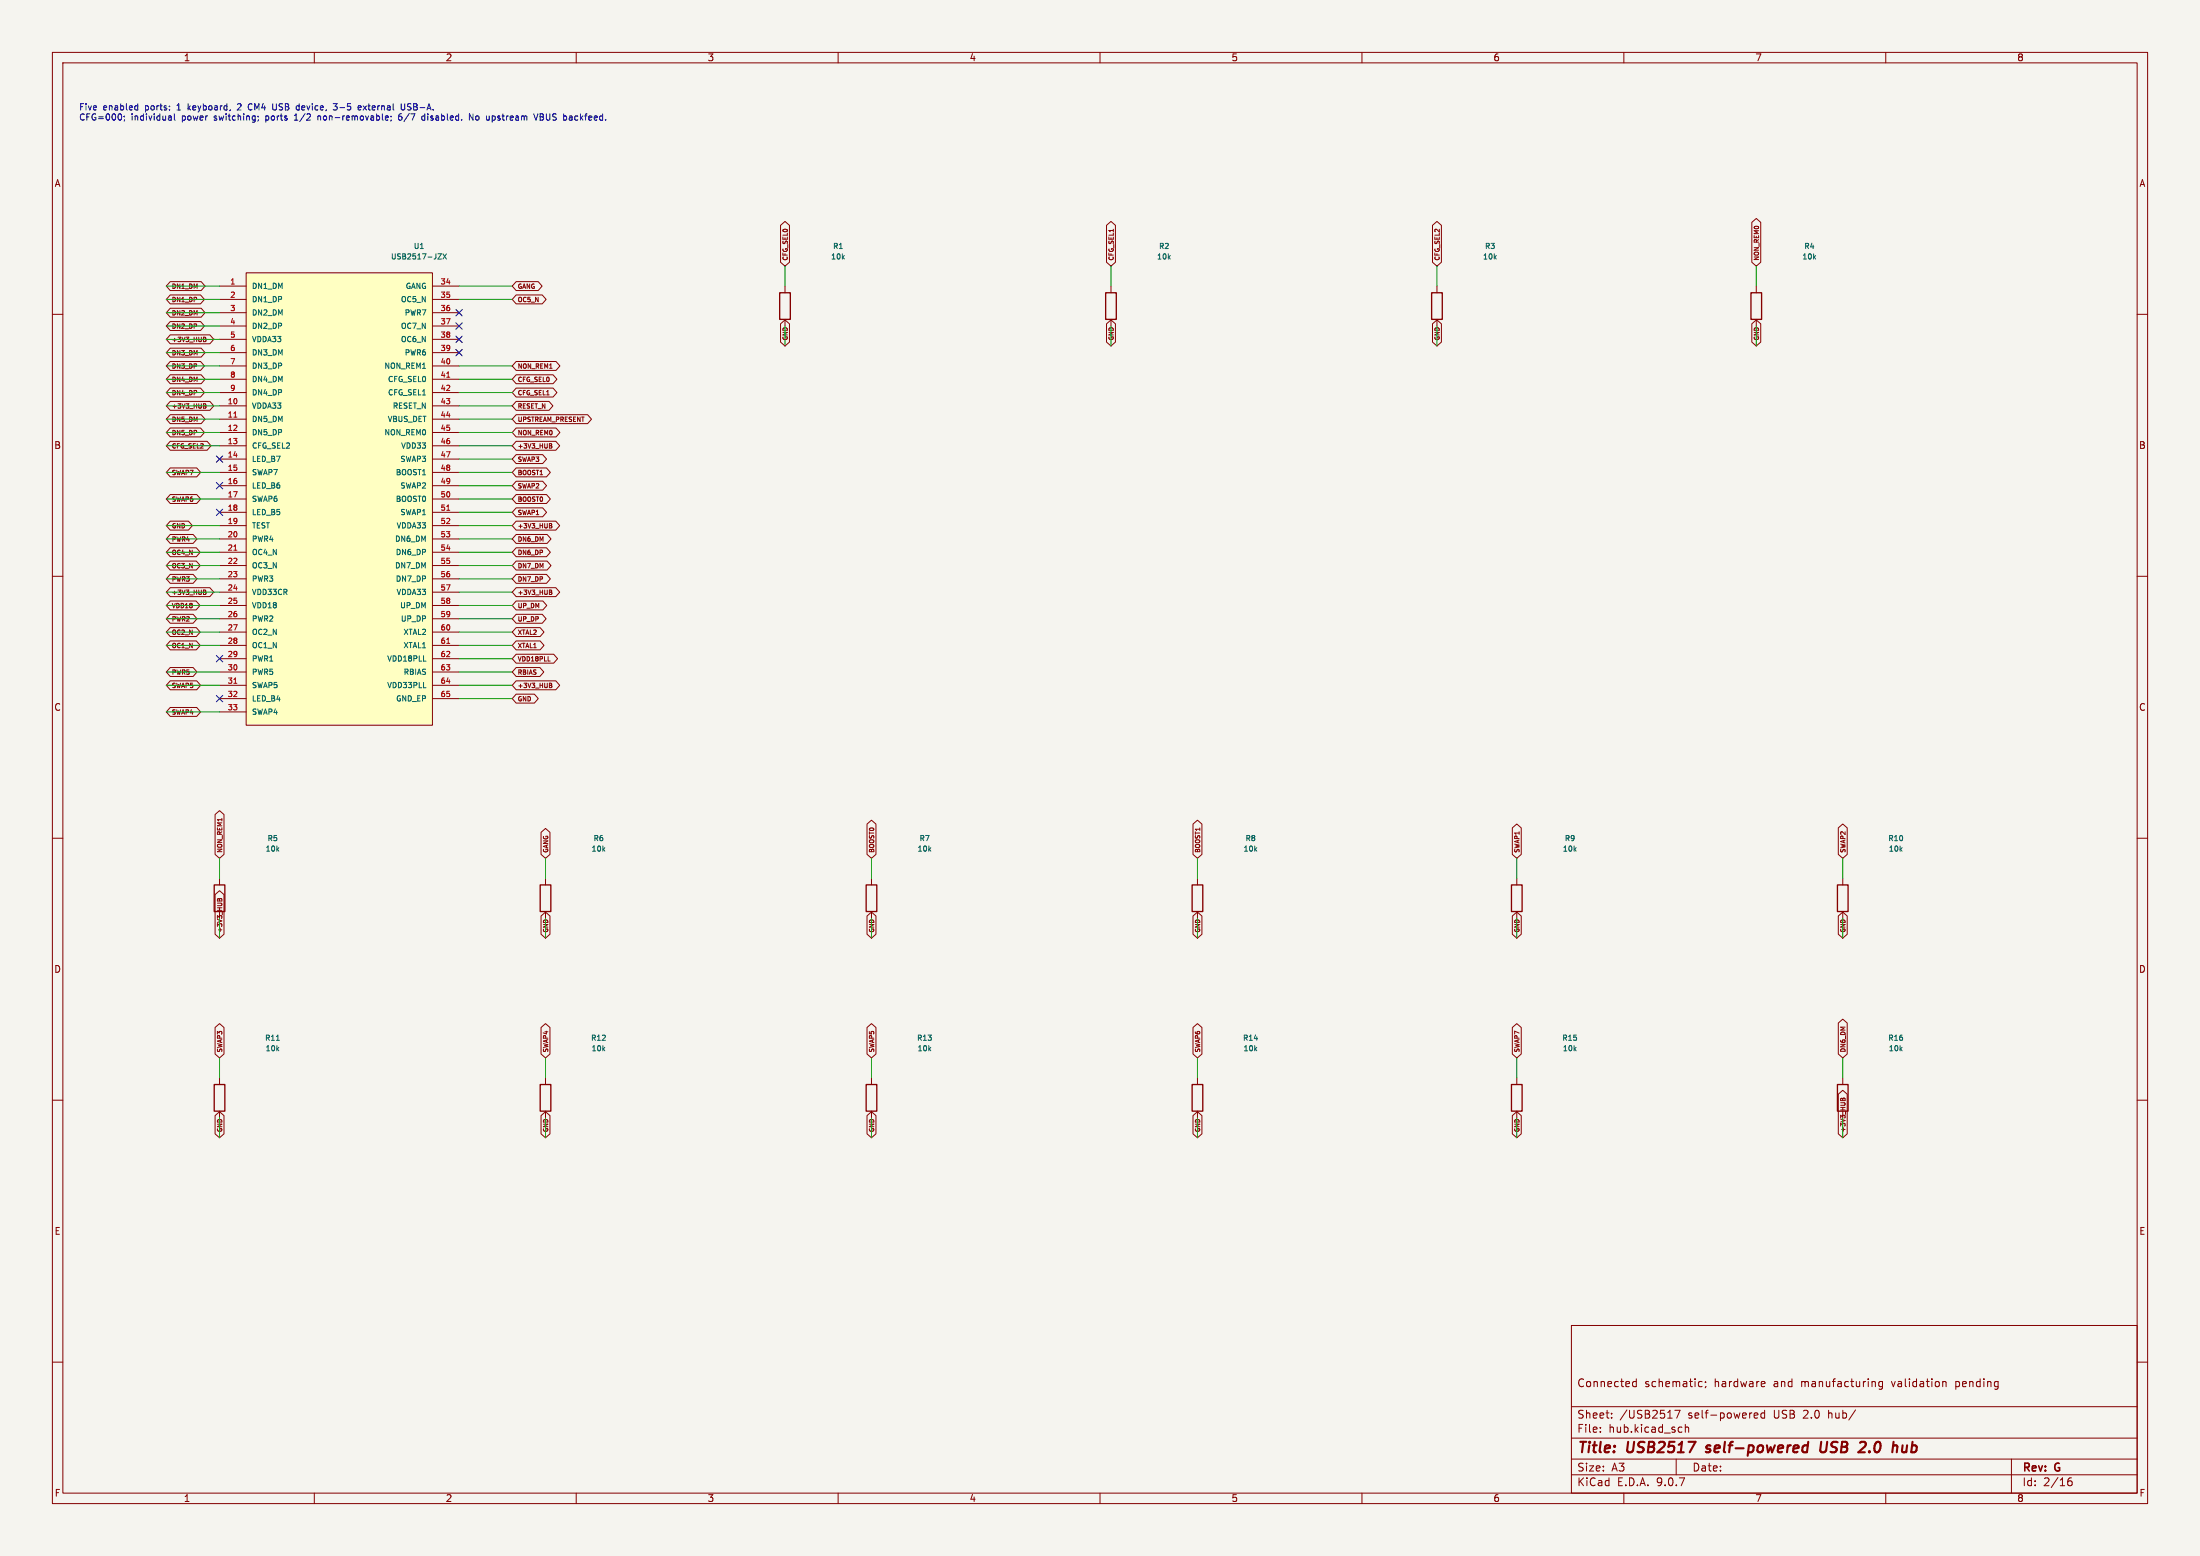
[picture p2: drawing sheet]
<svg xmlns="http://www.w3.org/2000/svg" width="420mm" height="297mm" viewBox="0 0 420 297" stroke-linecap="round" stroke-linejoin="round" font-family="sans-serif">
<path d="M0 0h420v297h-420z" fill="#f5f4ef" stroke="#f5f4ef" stroke-width=".19"/>
<g fill="none" stroke="#840000" stroke-width=".19">
<path d="M10 10h400v277h-400zM12 12h396v273h-396zM60 10v2M110 10v2M160 10v2M210 10v2M260 10v2M310 10v2M360 10v2M149.9 54.6v1.3M212.1 54.6v1.3M274.3 54.6v1.3"/>
<path d="M10 60h2M149.9 61v1.2M212.1 61v1.2M274.3 61v1.2M408 60h2M10 110h2M408 110h2M10 160h2M408 160h2M41.9 167.6v1.3M104.1 167.6v1.3M104.1 174v1.3"/>
<path d="M228.6 167.6v1.3M228.6 174v1.3M289.6 167.6v1.3M289.6 174v1.3M10 210h2M41.9 205.7v1.3M41.9 212.1v1.3M104.1 205.7v1.3M104.1 212.1v1.3M166.4 205.7v1.3M166.4 212.1v1.3M228.6 205.7v1.3"/>
<path d="M228.6 212.1v1.3M351.8 205.7v1.3M408 210h2M300 253h108v32h-108zM10 260h2M300 278.5h108M300 274.5h108M300 268.5h108M305.5 273.2v.2M305.5 272.5v.1M307.7 270.5v.2M307.7 269.8v.1"/>
<path d="M311.7 264.4l.2 .3 .5-.1M312.4 263.2v1.5M312.4 263.8l-.5-.1-.2 .3M319.7 269.2h1l-.6 1.5M320 278.5v3M320.9 272.4l.2 .1M321.1 273.3l-.2 .1M321.7 271.9v1.5M321.7 272.5l.2-.1 .4 .1 .1 .9M324.4 264.6h.5M324.4 263.8h.5M325.6 263.8v.1"/>
<path d="M325.7 264.6l-.2 .3M334.9 270.2l.7-.2-.1-.2-.4-.1-.2 .2v.7h.6M336.4 263.7l.5 .1v.2l-.7 .2M336.9 264.6l-.5 .1M336.9 269.8l-.5-.1-.2 .3 .1 .6h.6M336.9 269.2v1.5M357.9 263.8l.1 .9M359.4 263.8l-.5-.1-.2 .3 .1 .6h.6M359.4 263.7v1.2l-.3 .3-.4-.1M370.9 263.8h.5l.1 .9M384 278.5v6.5M408 260h2"/>
<path d="M60 285v2M110 285v2M160 285v2M210 285v2M260 285v2M300 281.5h108M310 285v2M360 285v2M394.7 282.9l.3-.2h.4l.2 .2v.4l-.3 .3-.4-.1-.2-.2M395.4 282.1a.59 .59 0 0 0-.7 .6"/>
</g>
<path d="M325.6 277.1l.2 .1M325.9 276l-.1 .4M344.9 275.9l.2 .1M345.2 275.2l-.2 2M347.7 275.2l-.2 1.6 .1 .3a.66 .66 0 0 0 .9-.1M356 275.3l.2 .3-.2 .5M363.2 275.9v1.2h.6" fill="none" stroke="#840000" stroke-width=".4"/>
<path d="M148.8 55.9h2.1v5.1h-2.1zM211.1 55.9h2v5.1h-2zM273.3 55.9h2v5.1h-2zM40.9 168.9h2v5.1h-2zM103.1 168.9h2.1v5.1h-2.1zM227.6 168.9h2v5.1h-2zM288.5 168.9h2.1v5.1h-2.1zM40.9 207h2v5.1h-2zM103.1 207h2.1v5.1h-2.1zM165.4 207h2v5.1h-2zM227.6 207h2v5.1h-2zM350.8 207h2v5.1h-2z" fill="none" stroke="#840000" stroke-width=".25"/>
<path d="M52.8 198.6h.5" fill="none" stroke="#006464" stroke-width=".19"/>
<path d="M47 52.1h35.5v86.3h-35.5z" fill="#ffffc2"/>
<g fill="none" stroke="#840000" stroke-width=".19">
<path d="M32.5 56.3h5.8l.7 .9-.7 .8h-5.8l-.8-.8zM32.5 53.8h5.9l.7 .8-.7 .9h-5.9l-.8-.9zM32.5 58.8h5.9l.7 .9-.7 .8h-5.9l-.8-.8zM41.9 54.6h5.1M41.9 57.2h5.1M41.9 59.7h5.1M47 52.1h35.5v86.3h-35.5zM82.5 54.6h5.1M82.5 57.2h5.1M82.5 59.7h5.1M98.5 56.3h5l.8 .9-.8 .8h-5l-.7-.8zM98.5 53.8h4.2l.8 .8-.8 .9h-4.2l-.7-.9z"/>
<path d="M149 43l.9-.7 .8 .7v7.1l-.8 .7-.9-.7zM211.2 43l.9-.7 .8 .7v7.1l-.8 .7-.9-.7zM273.5 43l.8-.7 .9 .7v7.1l-.9 .7-.8-.7zM334.4 42.4l.9-.7 .8 .7v7.7l-.8 .7-.9-.7zM335.3 54.6v1.3M32.5 74.1h5.8l.7 .8-.7 .9h-5.8l-.8-.9zM32.5 63.9h7.6l.7 .9-.7 .8h-7.6l-.8-.8zM32.5 79.2h5.9l.7 .8-.7 .9h-5.9l-.8-.9zM32.5 76.6h7.6l.7 .9-.7 .8h-7.6l-.8-.8zM32.5 71.5h5.9l.7 .9-.7 .8h-5.9l-.8-.8zM32.5 69h5.8l.7 .9-.7 .8h-5.8l-.8-.8zM32.5 66.5h5.9l.7 .8-.7 .9h-5.9l-.8-.9z"/>
<path d="M32.5 61.4h5.8l.7 .8-.7 .9h-5.8l-.8-.9zM38.8 64.8h.3M38.8 77.5h.3M38.8 64.4h.4l-.1 .4M38.8 77.1h.4l-.1 .4M39.1 64.8l.2 .1v.2l-.5 .1M39.1 77.5l.2 .1v.2l-.5 .1M41.9 62.2h5.1M41.9 64.8h5.1M41.9 67.3h5.1M41.9 69.9h5.1M41.9 72.4h5.1"/>
<path d="M41.9 74.9h5.1M41.9 77.5h5.1M82.5 62.2h5.1M82.5 64.8h5.1M82.5 67.3h5.1M82.5 69.9h5.1M82.5 72.4h5.1M82.5 74.9h5.1M82.5 77.5h5.1M98.5 69h7.6l.8 .9-.8 .8h-7.6l-.7-.8zM98.5 74.1h7.1l.7 .8-.7 .9h-7.1l-.7-.9zM98.5 76.6h6.3l.8 .9-.8 .8h-6.3l-.7-.8z"/>
<path d="M98.5 79.2h13.7l.7 .8-.7 .9h-13.7l-.7-.9zM98.5 71.5h7.1l.7 .9-.7 .8h-7.1l-.7-.8zM149 61.8l.9-.7 .8 .7v3.5l-.8 .7-.9-.7zM211.2 61.8l.9-.7 .8 .7v3.5l-.8 .7-.9-.7zM273.5 61.8l.8-.7 .9 .7v3.5l-.9 .7-.8-.7zM334.4 61.8l.9-.7 .8 .7v3.5l-.8 .7-.9-.7zM335.3 61v1.2M32.5 99.5h3.5l.7 .8-.7 .9h-3.5l-.8-.9zM32.5 84.2h7l.8 .9-.8 .8h-7l-.8-.8zM32.5 81.7h5.8l.7 .9-.7 .8h-5.8l-.8-.8zM32.5 89.3h5.1l.7 .9-.7 .8h-5.1l-.8-.8zM32.5 94.4h5.1l.7 .9-.7 .8h-5.1l-.8-.8z"/>
<path d="M41.9 80h5.1M41.9 82.6h5.1M41.9 85.1h5.1M41.9 87.6h5.1M41.9 90.2h5.1M41.9 92.7h5.1M41.9 95.3h5.1M41.9 97.8h5.1M82.5 80h5.1M82.5 82.6h5.1M82.5 85.1h5.1M82.5 87.6h5.1"/>
<path d="M82.5 90.2h5.1M82.5 92.7h5.1M82.5 95.3h5.1M82.5 97.8h5.1M98.5 89.3h5.8l.8 .9-.8 .8h-5.8l-.7-.8zM98.5 81.7h7.6l.8 .9-.8 .8h-7.6l-.7-.8zM98.5 84.2h7.6l.7 .9-.7 .8h-7.6l-.7-.8zM98.5 86.8h5.1l.7 .8-.7 .9h-5.1l-.7-.9zM98.5 94.4h5.8l.8 .9-.8 .8h-5.8l-.7-.8zM98.5 96.9h5.1l.7 .9-.7 .8h-5.1l-.7-.8zM98.5 99.5h7.6l.7 .8-.7 .9h-7.6l-.7-.9zM98.5 91.9h5.1l.7 .8-.7 .9h-5.1l-.7-.9z"/>
<path d="M104.9 85.1h.3M104.9 84.7l.4 .1-.1 .3M104.9 99.9l.4 .1-.1 .3M105.2 85.1l.2 .2-.1 .2h-.4M32.5 109.6h4.4l.7 .9-.7 .8h-4.4l-.8-.8zM32.5 102h4.4l.7 .9-.7 .8h-4.4l-.8-.8zM32.5 119.8h5l.7 .9-.7 .8h-5l-.8-.8zM32.5 117.3h4.4l.7 .8-.7 .9h-4.4l-.8-.9zM32.5 104.6h5l.7 .8-.7 .9h-5l-.8-.9zM32.5 114.7h4.9l.8 .9-.8 .8h-4.9l-.8-.8zM32.5 112.2h7.6l.7 .8-.7 .9h-7.6l-.8-.9zM32.5 107.1h5l.7 .9-.7 .8h-5l-.8-.8z"/>
<path d="M38.8 113h.3M38.8 112.6l.4 .1-.1 .3M39.1 113l.2 .2v.2l-.5 .1M41.9 100.3h5.1M41.9 102.9h5.1M41.9 105.4h5.1M41.9 108h5.1M41.9 110.5h5.1M41.9 113h5.1M41.9 115.6h5.1M41.9 118.1h5.1M82.5 100.3h5.1"/>
<path d="M82.5 102.9h5.1M82.5 105.4h5.1M82.5 108h5.1M82.5 110.5h5.1M82.5 113h5.1M82.5 115.6h5.1M82.5 118.1h5.1M98.5 114.7h5.1l.8 .9-.8 .8h-5.1l-.7-.8zM98.5 117.3h5l.8 .8-.8 .9h-5l-.7-.9zM98.5 119.8h4.6l.8 .9-.8 .8h-4.6l-.7-.8zM98.5 112.2h7.6l.7 .8-.7 .9h-7.6l-.7-.9zM98.5 102h5.9l.8 .9-.8 .8h-5.9l-.7-.8z"/>
<path d="M98.5 109.6h5.8l.8 .9-.8 .8h-5.8l-.7-.8zM98.5 107.1h5.9l.8 .9-.8 .8h-5.9l-.7-.8zM98.5 104.6h5.8l.8 .8-.8 .9h-5.8l-.7-.9zM104.9 100.3h.3M104.9 113h.3M104.9 112.6l.4 .1-.1 .3M105.2 113l.2 .2-.1 .2-.4 .1M105.2 100.3l.2 .2-.1 .2-.4 .1M32.5 127.4h4.4l.7 .9-.7 .8h-4.4l-.8-.8zM32.5 122.3h5l.7 .9-.7 .8h-5l-.8-.8zM32.5 130h5.1l.7 .8-.7 .9h-5.1l-.8-.9zM32.5 135h5.1l.7 .9-.7 .8h-5.1l-.8-.8z"/>
<path d="M41.9 120.7h5.1M41.9 123.2h5.1M41.9 125.7h5.1M41.9 128.3h5.1M41.9 130.8h5.1M41.9 133.4h5.1M41.9 135.9h5.1M82.5 120.7h5.1M82.5 123.2h5.1M82.5 125.7h5.1M82.5 128.3h5.1M82.5 130.8h5.1"/>
<path d="M82.5 133.4h5.1M98.5 124.9h7.2l.7 .8-.7 .9h-7.2l-.7-.9zM98.5 122.3h4.6l.8 .9-.8 .8h-4.6l-.7-.8zM98.5 127.4h4.6l.7 .9-.7 .8h-4.6l-.7-.8zM98.5 130h7.6l.7 .8-.7 .9h-7.6l-.7-.9zM98.5 132.5h3.5l.8 .9-.8 .8h-3.5l-.7-.8zM104.9 130.8h.3M104.9 130.4l.4 .1-.1 .3M105.2 130.8l.2 .2-.1 .2-.4 .1M41.1 155.5l.8-.8 .9 .8v7.6l-.9 .7-.8-.7zM103.3 158.9l.8-.8 .9 .8v4.2l-.9 .7-.8-.7zM165.5 157.3l.9-.7 .8 .7v5.8l-.8 .7-.9-.7z"/>
<path d="M227.7 157.3l.9-.7 .9 .7v5.8l-.9 .7-.9-.7zM288.7 158l.9-.7 .8 .7v5.1l-.8 .7-.9-.7zM350.9 158l.9-.7 .8 .7v5.1l-.8 .7-.9-.7zM41.1 170.8l.8-.8 .9 .8v7.5l-.9 .8-.8-.8zM41.9 171.7l.2-.2h.2l.1 .5M41.9 171.7l-.3-.1-.1 .4M41.9 171.7v.3M103.3 174.8l.8-.7 .9 .7v3.5l-.9 .8-.8-.8zM165.5 174.8l.9-.7 .8 .7v3.5l-.8 .8-.9-.8zM166.4 167.6v1.3M166.4 174v1.3M227.7 174.8l.9-.7 .9 .7v3.5l-.9 .8-.9-.8z"/>
<path d="M288.7 174.8l.9-.7 .8 .7v3.5l-.8 .8-.9-.8zM350.9 174.8l.9-.7 .8 .7v3.5l-.8 .8-.9-.8zM351.8 167.6v1.3M351.8 174v1.3M41.1 196.1l.8-.7 .9 .7v5.1l-.9 .7-.8-.7zM103.3 196.1l.8-.7 .9 .7v5.1l-.9 .7-.8-.7zM165.5 196.1l.9-.7 .8 .7v5.1l-.8 .7-.9-.7zM227.7 196.1l.9-.7 .9 .7v5.1l-.9 .7-.9-.7zM288.7 196.1l.9-.7 .8 .7v5.1l-.8 .7-.9-.7zM350.9 195.3l.9-.8 .8 .8v5.9l-.8 .7-.9-.7zM41.1 212.9l.8-.7 .9 .7v3.5l-.9 .8-.8-.8zM103.3 212.9l.8-.7 .9 .7v3.5l-.9 .8-.8-.8z"/>
<path d="M165.5 212.9l.9-.7 .8 .7v3.5l-.8 .8-.9-.8zM227.7 212.9l.9-.7 .9 .7v3.5l-.9 .8-.9-.8zM288.7 212.9l.9-.7 .8 .7v3.5l-.8 .8-.9-.8zM289.6 205.7v1.3M289.6 212.1v1.3M350.9 208.9l.9-.8 .8 .8v7.5l-.8 .8-.9-.8zM351.8 209.8v.3M351.8 209.8l.2-.2h.2v.5M351.8 209.8l-.3-.1-.1 .4"/>
</g>
<path d="M44.6 79.6h.6M85.3 72h.6M85.3 97.4h.6M44.6 105h.6M44.6 130.4h.6M85.3 122.8h.6" fill="none" stroke="#a90000" stroke-width=".19"/>
<path d="M83.6 48.4h.7l-.7 1h.7M84.6 48.4l.6 1M85.2 48.4l-.6 1M80.9 126.2h.4M80.9 131.3h.4" fill="none" stroke="#006464" stroke-width=".19"/>
<path d="M334.3 55.9h2v5.1h-2zM165.4 168.9h2v5.1h-2zM350.8 168.9h2v5.1h-2zM288.5 207h2.1v5.1h-2.1z" fill="none" stroke="#840000" stroke-width=".25"/>
<g fill="none" stroke="#009600" stroke-width=".19">
<path d="M31.7 54.6h10.2M31.7 57.2h10.2M31.7 59.7h10.2M87.6 54.6h10.2M87.6 57.2h10.2M149.9 50.8v3.8M212.1 50.8v3.8M274.3 50.8v3.8M335.3 50.8v3.8M31.7 77.5h10.2M31.7 62.2h10.2M31.7 64.8h10.2"/>
<path d="M31.7 67.3h10.2M31.7 69.9h10.2M31.7 72.4h10.2M31.7 74.9h10.2M87.6 77.5h10.2M87.6 69.9h10.2M87.6 72.4h10.2M87.6 74.9h10.2M149.9 62.2v3.8M212.1 62.2v3.8M274.3 62.2v3.8M335.3 62.2v3.8"/>
<path d="M31.7 82.6h10.2M31.7 80h10.2M31.7 85.1h10.2M31.7 90.2h10.2M31.7 95.3h10.2M87.6 82.6h10.2M87.6 80h10.2M87.6 85.1h10.2M87.6 90.2h10.2M87.6 95.3h10.2M87.6 87.6h10.2M87.6 92.7h10.2"/>
<path d="M87.6 97.8h10.2M31.7 113h10.2M31.7 110.5h10.2M31.7 115.6h10.2M31.7 108h10.2M31.7 105.4h10.2M31.7 118.1h10.2M31.7 102.9h10.2M31.7 100.3h10.2M87.6 113h10.2M87.6 110.5h10.2M87.6 115.6h10.2"/>
<path d="M87.6 108h10.2M87.6 105.4h10.2M87.6 118.1h10.2M87.6 102.9h10.2M87.6 100.3h10.2M31.7 130.8h10.2M31.7 128.3h10.2M31.7 123.2h10.2M31.7 120.7h10.2M31.7 135.9h10.2M87.6 133.4h10.2M87.6 130.8h10.2"/>
<path d="M87.6 128.3h10.2M87.6 125.7h10.2M87.6 123.2h10.2M87.6 120.7h10.2M41.9 163.8v3.8M41.9 175.3v3.8M104.1 163.8v3.8M104.1 175.3v3.8M166.4 163.8v3.8M166.4 175.3v3.8M228.6 163.8v3.8M228.6 175.3v3.8"/>
<path d="M289.6 163.8v3.8M289.6 175.3v3.8M351.8 163.8v3.8M351.8 175.3v3.8M41.9 201.9v3.8M41.9 213.4v3.8M104.1 201.9v3.8M104.1 213.4v3.8M166.4 201.9v3.8M166.4 213.4v3.8M228.6 201.9v3.8M228.6 213.4v3.8"/>
<path d="M289.6 201.9v3.8M289.6 213.4v3.8M351.8 201.9v3.8M351.8 213.4v3.8"/>
</g>
<g fill="none" stroke="#000084" stroke-width=".19">
<path d="M87 59.1l1.2 1.2M88.2 59.1l-1.2 1.2M87 66.7l1.2 1.2M87 64.2l1.2 1.2M87 61.6l1.2 1.2M88.2 66.7l-1.2 1.2M88.2 64.2l-1.2 1.2M88.2 61.6l-1.2 1.2M41.3 97.2l1.2 1.2M41.3 87l1.2 1.2M41.3 92.1l1.2 1.2M42.5 97.2l-1.2 1.2"/>
<path d="M42.5 87l-1.2 1.2M42.5 92.1l-1.2 1.2M41.3 125.1l1.2 1.2M41.3 132.7l1.2 1.3M42.5 125.1l-1.2 1.2M42.5 132.7l-1.2 1.3"/>
</g>
<g fill="none" stroke="#0000c2" stroke-width=".19">
<path d="M26.3 19.8v1.2M35.9 19.8v1.2M45.8 19.8l-.5 .1M47.9 19.8l-.4 .2M63.6 19.8h.8l-.4 .5 .3 .1v.5l-.2 .1-.5-.1M77.3 19.8l-.1 1.1-.4 .1-.2-.2M78.3 19.8h-.3l-.2 .2 .1 .3 .3 .1M23.2 22v.7M23.7 22.2v.1M23.8 22.9l-.1 .2M26 20.2l.3 .1M26.3 20.9l-.3 .1"/>
<path d="M32.3 22.1l.4 .2v.6M32.7 22.9h-.4M32.7 22.4l-.4 .1M33.3 21.7v1.1l.1 .1M36.4 20.2l-.5 .5M46 20.3l-.7 .7h.7M47.5 20.8l.4 .2M49.3 22.2v.1M49.3 22.9l-.1 .2M52.8 20.8l-.2 .1-.3 .1M56.2 22.9h.7M56.3 22l-.1 .1"/>
<path d="M60.7 22.1v.8M60.8 22.2h-.1M68.4 20.6l.5-.1v-.2l-.4-.1-.1 .2v.5h.5M69.3 20.2l.7 .8M70 20.2l-.7 .8M73.6 22.2l.4-.1 .1 .3-.5 .1M73.6 22.9h.5M74.6 22.2v.1M74.7 22.9l-.1 .2M76.1 22.4l.2-.2h.2l.3 .2M76.2 21.8l-.1 .4v.6l.4 .1 .3-.2M76.4 21.7h.2"/>
<path d="M77.8 20.9l.4 .1M81.1 22.2l-.3-.1-.3 .3 .1 .5h.5M81.1 21.7v1.2M90.3 21.7v1.2l-.7-1.2v1.2M94 22.9h.3M94 22.1v1.2M94.3 22.1l-.3 .1M101.9 21.7l.4 1.2 .4-1.2M103.1 22.3h.4M103.5 22.3l.2 .1M103.6 21.8l-.5-.1v1.2h.5M103.6 22.2l-.1 .1"/>
<path d="M109 22.1l.2 .2v.6M109.2 22.9h-.1M109.2 22.4l-.1 .1"/>
</g>
<g font-size="2.8" fill="#840000">
<text x="301" y="277.9">Title:</text>
<text x="310.6" y="277.9">USB2517</text>
<text x="326.6" y="277.9">self-powered</text>
<text x="349.1" y="277.9">USB</text>
<text x="357.4" y="277.9">2.0</text>
<text x="364.5" y="277.9">hub</text>
</g>
<g font-size="2.1" fill="#840000">
<text x="301" y="265">Connected</text>
<text x="313.9" y="265">schematic;</text>
<text x="327.3" y="265">hardware</text>
<text x="338.7" y="265">and</text>
<text x="344.1" y="265">manufacturing</text>
<text x="361.6" y="265">validation</text>
<text x="373.9" y="265">pending</text>
<text x="301" y="273.7">File:</text>
<text x="301" y="271">Sheet:</text>
<text x="307.1" y="273.7">hub.kicad_sch</text>
<text x="309.2" y="271">/USB2517</text>
<text x="322.3" y="271">self-powered</text>
<text x="338.7" y="271">USB</text>
<text x="344.5" y="271">2.0</text>
<text x="349.4" y="271">hub/</text>
<text x="301" y="281.1">Size:</text>
<text x="307.6" y="281.1">A3</text>
<text x="323" y="281.1">Date:</text>
<text x="386" y="281.3">Rev:</text>
<text x="392.4" y="281.3">G</text>
<text x="301" y="283.9">KiCad</text>
<text x="308.7" y="283.9">E.D.A.</text>
<text x="316.3" y="283.9">9.0.7</text>
<text x="386" y="283.9">Id:</text>
<text x="390.1" y="283.9">2/16</text>
</g>
<g font-size="1.8" fill="#840000">
<text x="35" y="11.9">1</text>
<text x="85" y="11.9">2</text>
<text x="135" y="11.9">3</text>
<text x="185" y="11.9">4</text>
<text x="235" y="11.9">5</text>
<text x="285" y="11.9">6</text>
<text x="335" y="11.9">7</text>
<text x="385" y="11.9">8</text>
<text x="10.3" y="35.9">A</text>
<text x="408.3" y="35.9">A</text>
<text x="10.3" y="85.9">B</text>
<text x="408.2" y="85.9">B</text>
<text x="10.3" y="135.9">C</text>
<text x="408.2" y="135.9">C</text>
<text x="10.3" y="185.9">D</text>
<text x="408.2" y="185.9">D</text>
<text x="10.3" y="235.9">E</text>
<text x="408.3" y="235.9">E</text>
<text x="10.3" y="285.9">F</text>
<text x="35" y="286.9">1</text>
<text x="85" y="286.9">2</text>
<text x="135" y="286.9">3</text>
<text x="185" y="286.9">4</text>
<text x="235" y="286.9">5</text>
<text x="285" y="286.9">6</text>
<text x="335" y="286.9">7</text>
<text x="385" y="286.9">8</text>
<text x="408.3" y="285.9">F</text>
</g>
<g font-size="1.7" fill="#0000c2">
<text x="15" y="21.4">Five</text>
<text x="15" y="23.3">CFG=000;</text>
<text x="19.7" y="21.4">enabled</text>
<text x="25" y="23.3">individual</text>
<text x="27.8" y="21.4">ports:</text>
<text x="34.1" y="21.4">1</text>
<text x="34.9" y="23.3">power</text>
<text x="36.4" y="21.4">keyboard,</text>
<text x="41.2" y="23.3">switching;</text>
<text x="46.1" y="21.4">2</text>
<text x="48.4" y="21.4">CM4</text>
<text x="51.2" y="23.3">ports</text>
<text x="53.2" y="21.4">USB</text>
<text x="56.9" y="23.3">1/2</text>
<text x="57.9" y="21.4">device,</text>
<text x="61.6" y="23.3">non-removable;</text>
<text x="65.3" y="21.4">3-5</text>
<text x="70.2" y="21.4">external</text>
<text x="77.3" y="23.3">6/7</text>
<text x="78.6" y="21.4">USB-A.</text>
<text x="81.9" y="23.3">disabled.</text>
<text x="91.2" y="23.3">No</text>
<text x="94.7" y="23.3">upstream</text>
<text x="104.1" y="23.3">VBUS</text>
<text x="109.8" y="23.3">backfeed.</text>
</g>
<g font-size="1.4" fill="#006464">
<text x="78.9" y="47.7">U1</text>
<text x="158.9" y="47.7">R1</text>
<text x="221.1" y="47.7">R2</text>
<text x="283.4" y="47.7">R3</text>
<text x="344.3" y="47.7">R4</text>
<text x="74.5" y="49.7">USB2517-JZX</text>
<text x="158.5" y="49.7">10k</text>
<text x="220.8" y="49.7">10k</text>
<text x="283" y="49.7">10k</text>
<text x="344" y="49.7">10k</text>
<text x="48" y="55.3">DN1_DM</text>
<text x="48" y="57.9">DN1_DP</text>
<text x="76.4" y="57.9">OC5_N</text>
<text x="77.3" y="55.3">GANG</text>
<text x="48" y="60.4">DN2_DM</text>
<text x="48" y="63">DN2_DP</text>
<text x="48" y="65.5">VDDA33</text>
<text x="76.4" y="63">OC7_N</text>
<text x="76.4" y="65.5">OC6_N</text>
<text x="77.1" y="60.4">PWR7</text>
<text x="48" y="68">DN3_DM</text>
<text x="48" y="70.6">DN3_DP</text>
<text x="73.2" y="70.6">NON_REM1</text>
<text x="77.1" y="68">PWR6</text>
<text x="48" y="73.1">DN4_DM</text>
<text x="48" y="75.7">DN4_DP</text>
<text x="73.9" y="73.1">CFG_SEL0</text>
<text x="73.9" y="75.7">CFG_SEL1</text>
<text x="48" y="78.2">VDDA33</text>
<text x="48" y="80.7">DN5_DM</text>
<text x="48" y="83.3">DN5_DP</text>
<text x="73.2" y="83.3">NON_REM0</text>
<text x="73.9" y="80.7">VBUS_DET</text>
<text x="74.8" y="78.2">RESET_N</text>
<text x="48" y="85.8">CFG_SEL2</text>
<text x="48" y="88.4">LED_B7</text>
<text x="76.3" y="88.4">SWAP3</text>
<text x="76.4" y="85.8">VDD33</text>
<text x="48" y="90.9">SWAP7</text>
<text x="48" y="93.4">LED_B6</text>
<text x="48" y="96">SWAP6</text>
<text x="75.4" y="90.9">BOOST1</text>
<text x="75.4" y="96">BOOST0</text>
<text x="76.3" y="93.4">SWAP2</text>
<text x="48" y="98.5">LED_B5</text>
<text x="48" y="101.1">TEST</text>
<text x="75.6" y="101.1">VDDA33</text>
<text x="76.3" y="98.5">SWAP1</text>
<text x="48" y="103.6">PWR4</text>
<text x="48" y="106.1">OC4_N</text>
<text x="75.3" y="103.6">DN6_DM</text>
<text x="75.4" y="106.1">DN6_DP</text>
<text x="48" y="108.7">OC3_N</text>
<text x="48" y="111.2">PWR3</text>
<text x="48" y="113.8">VDD33CR</text>
<text x="75.3" y="108.7">DN7_DM</text>
<text x="75.4" y="111.2">DN7_DP</text>
<text x="75.6" y="113.8">VDDA33</text>
<text x="48" y="116.3">VDD18</text>
<text x="48" y="118.8">PWR2</text>
<text x="76.2" y="116.3">UP_DM</text>
<text x="76.4" y="118.8">UP_DP</text>
<text x="48" y="121.4">OC2_N</text>
<text x="48" y="123.9">OC1_N</text>
<text x="76.9" y="121.4">XTAL2</text>
<text x="76.9" y="123.9">XTAL1</text>
<text x="48" y="126.5">PWR1</text>
<text x="48" y="129">PWR5</text>
<text x="48" y="131.5">SWAP5</text>
<text x="73.8" y="126.5">VDD18PLL</text>
<text x="73.8" y="131.5">VDD33PLL</text>
<text x="76.9" y="129">RBIAS</text>
<text x="48" y="134.1">LED_B4</text>
<text x="48" y="136.6">SWAP4</text>
<text x="75.5" y="134.1">GND_EP</text>
<text x="51" y="160.7">R5</text>
<text x="113.2" y="160.7">R6</text>
<text x="175.4" y="160.7">R7</text>
<text x="237.7" y="160.7">R8</text>
<text x="298.6" y="160.7">R9</text>
<text x="360.4" y="160.7">R10</text>
<text x="50.6" y="162.7">10k</text>
<text x="112.8" y="162.7">10k</text>
<text x="175" y="162.7">10k</text>
<text x="237.3" y="162.7">10k</text>
<text x="298.2" y="162.7">10k</text>
<text x="360.5" y="162.7">10k</text>
<text x="50.5" y="198.8">R11</text>
<text x="50.6" y="200.8">10k</text>
<text x="112.7" y="198.8">R12</text>
<text x="112.8" y="200.8">10k</text>
<text x="174.9" y="198.8">R13</text>
<text x="175" y="200.8">10k</text>
<text x="237.2" y="198.8">R14</text>
<text x="237.3" y="200.8">10k</text>
<text x="298.1" y="198.8">R15</text>
<text x="298.2" y="200.8">10k</text>
<text x="360.4" y="198.8">R16</text>
<text x="360.5" y="200.8">10k</text>
</g>
<g font-size="1.4" fill="#a90000">
<text x="43.8" y="54.4">1</text>
<text x="43.8" y="56.9">2</text>
<text x="43.8" y="59.4">3</text>
<text x="84" y="54.4">34</text>
<text x="84" y="56.9">35</text>
<text x="84" y="59.4">36</text>
<text x="43.8" y="62">4</text>
<text x="43.8" y="64.5">5</text>
<text x="84" y="62">37</text>
<text x="84" y="64.5">38</text>
<text x="43.8" y="67.1">6</text>
<text x="43.8" y="69.6">7</text>
<text x="84" y="67.1">39</text>
<text x="84" y="69.6">40</text>
<text x="43.4" y="77.2">10</text>
<text x="43.8" y="72.1">8</text>
<text x="43.8" y="74.7">9</text>
<text x="84" y="72.1">41</text>
<text x="84" y="74.7">42</text>
<text x="84" y="77.2">43</text>
<text x="43.4" y="79.8">11</text>
<text x="43.4" y="82.3">12</text>
<text x="84" y="79.8">44</text>
<text x="84" y="82.3">45</text>
<text x="43.4" y="84.8">13</text>
<text x="43.4" y="87.4">14</text>
<text x="43.4" y="89.9">15</text>
<text x="84" y="84.8">46</text>
<text x="84" y="87.4">47</text>
<text x="84" y="89.9">48</text>
<text x="43.4" y="92.5">16</text>
<text x="43.4" y="95">17</text>
<text x="84" y="92.5">49</text>
<text x="84" y="95">50</text>
<text x="43.4" y="97.5">18</text>
<text x="43.4" y="100.1">19</text>
<text x="84" y="97.5">51</text>
<text x="84" y="100.1">52</text>
<text x="43.4" y="102.6">20</text>
<text x="43.4" y="105.2">21</text>
<text x="43.4" y="107.7">22</text>
<text x="84" y="102.6">53</text>
<text x="84" y="105.2">54</text>
<text x="84" y="107.7">55</text>
<text x="43.4" y="110.2">23</text>
<text x="43.4" y="112.8">24</text>
<text x="84" y="110.2">56</text>
<text x="84" y="112.8">57</text>
<text x="43.4" y="115.3">25</text>
<text x="43.4" y="117.9">26</text>
<text x="84" y="115.3">58</text>
<text x="84" y="117.9">59</text>
<text x="43.4" y="120.4">27</text>
<text x="43.4" y="122.9">28</text>
<text x="43.4" y="125.5">29</text>
<text x="84" y="120.4">60</text>
<text x="84" y="122.9">61</text>
<text x="84" y="125.5">62</text>
<text x="43.4" y="128">30</text>
<text x="43.4" y="130.6">31</text>
<text x="84" y="128">63</text>
<text x="84" y="130.6">64</text>
<text x="43.4" y="133.1">32</text>
<text x="43.4" y="135.6">33</text>
<text x="84" y="133.1">65</text>
</g>
<g font-size="1.2" fill="#840000">
<text x="150.6" y="49.8" transform="rotate(-90 150.6 49.8)">CFG_SEL0</text>
<text x="212.8" y="49.8" transform="rotate(-90 212.8 49.8)">CFG_SEL1</text>
<text x="275" y="49.8" transform="rotate(-90 275 49.8)">CFG_SEL2</text>
<text x="336" y="49.8" transform="rotate(-90 336 49.8)">NON_REM0</text>
<text x="32.7" y="57.9">DN1_DP</text>
<text x="32.7" y="55.3">DN1_DM</text>
<text x="98.7" y="57.9">OC5_N</text>
<text x="98.7" y="55.3">GANG</text>
<text x="32.7" y="65.5">+3V3_HUB</text>
<text x="32.7" y="62.9">DN2_DP</text>
<text x="32.7" y="60.4">DN2_DM</text>
<text x="150.6" y="65.1" transform="rotate(-90 150.6 65.1)">GND</text>
<text x="212.8" y="65.1" transform="rotate(-90 212.8 65.1)">GND</text>
<text x="275" y="65.1" transform="rotate(-90 275 65.1)">GND</text>
<text x="336" y="65.1" transform="rotate(-90 336 65.1)">GND</text>
<text x="32.7" y="70.6">DN3_DP</text>
<text x="32.7" y="68">DN3_DM</text>
<text x="98.7" y="70.6">NON_REM1</text>
<text x="32.7" y="75.6">DN4_DP</text>
<text x="32.7" y="73.1">DN4_DM</text>
<text x="98.7" y="75.6">CFG_SEL1</text>
<text x="98.7" y="73.1">CFG_SEL0</text>
<text x="32.7" y="83.3">DN5_DP</text>
<text x="32.7" y="80.7">DN5_DM</text>
<text x="32.7" y="78.2">+3V3_HUB</text>
<text x="98.7" y="78.2">RESET_N</text>
<text x="98.7" y="80.7">UPSTREAM_PRESENT</text>
<text x="98.7" y="83.3">NON_REM0</text>
<text x="32.7" y="85.8">CFG_SEL2</text>
<text x="98.7" y="85.8">+3V3_HUB</text>
<text x="98.7" y="88.3">SWAP3</text>
<text x="32.7" y="90.9">SWAP7</text>
<text x="32.7" y="96">SWAP6</text>
<text x="98.7" y="90.9">BOOST1</text>
<text x="98.7" y="96">BOOST0</text>
<text x="98.7" y="93.4">SWAP2</text>
<text x="32.7" y="101">GND</text>
<text x="98.7" y="98.5">SWAP1</text>
<text x="98.7" y="101">+3V3_HUB</text>
<text x="32.7" y="103.6">PWR4</text>
<text x="32.7" y="106.1">OC4_N</text>
<text x="98.7" y="103.6">DN6_DM</text>
<text x="98.7" y="106.1">DN6_DP</text>
<text x="32.7" y="111.2">PWR3</text>
<text x="32.7" y="113.7">+3V3_HUB</text>
<text x="32.7" y="108.7">OC3_N</text>
<text x="98.7" y="113.7">+3V3_HUB</text>
<text x="98.7" y="111.2">DN7_DP</text>
<text x="98.7" y="108.7">DN7_DM</text>
<text x="32.7" y="118.8">PWR2</text>
<text x="32.7" y="116.3">VDD18</text>
<text x="98.7" y="116.3">UP_DM</text>
<text x="98.7" y="118.8">UP_DP</text>
<text x="32.7" y="123.9">OC1_N</text>
<text x="32.7" y="121.4">OC2_N</text>
<text x="98.7" y="121.4">XTAL2</text>
<text x="98.7" y="123.9">XTAL1</text>
<text x="32.7" y="129">PWR5</text>
<text x="32.7" y="131.5">SWAP5</text>
<text x="98.7" y="126.4">VDD18PLL</text>
<text x="98.7" y="129">RBIAS</text>
<text x="98.7" y="131.5">+3V3_HUB</text>
<text x="32.7" y="136.6">SWAP4</text>
<text x="98.7" y="134.1">GND</text>
<text x="42.6" y="162.9" transform="rotate(-90 42.6 162.9)">NON_REM1</text>
<text x="104.9" y="162.9" transform="rotate(-90 104.9 162.9)">GANG</text>
<text x="167.1" y="162.9" transform="rotate(-90 167.1 162.9)">BOOST0</text>
<text x="229.3" y="162.9" transform="rotate(-90 229.3 162.9)">BOOST1</text>
<text x="290.3" y="162.9" transform="rotate(-90 290.3 162.9)">SWAP1</text>
<text x="352.5" y="162.9" transform="rotate(-90 352.5 162.9)">SWAP2</text>
<text x="42.6" y="178.1" transform="rotate(-90 42.6 178.1)">+3V3_HUB</text>
<text x="104.9" y="178.1" transform="rotate(-90 104.9 178.1)">GND</text>
<text x="167.1" y="178.1" transform="rotate(-90 167.1 178.1)">GND</text>
<text x="229.3" y="178.1" transform="rotate(-90 229.3 178.1)">GND</text>
<text x="290.3" y="178.1" transform="rotate(-90 290.3 178.1)">GND</text>
<text x="352.5" y="178.1" transform="rotate(-90 352.5 178.1)">GND</text>
<text x="42.6" y="201" transform="rotate(-90 42.6 201)">SWAP3</text>
<text x="104.9" y="201" transform="rotate(-90 104.9 201)">SWAP4</text>
<text x="167.1" y="201" transform="rotate(-90 167.1 201)">SWAP5</text>
<text x="229.3" y="201" transform="rotate(-90 229.3 201)">SWAP6</text>
<text x="290.3" y="201" transform="rotate(-90 290.3 201)">SWAP7</text>
<text x="352.5" y="201" transform="rotate(-90 352.5 201)">DN6_DM</text>
<text x="42.6" y="216.2" transform="rotate(-90 42.6 216.2)">GND</text>
<text x="104.9" y="216.2" transform="rotate(-90 104.9 216.2)">GND</text>
<text x="167.1" y="216.2" transform="rotate(-90 167.1 216.2)">GND</text>
<text x="229.3" y="216.2" transform="rotate(-90 229.3 216.2)">GND</text>
<text x="290.3" y="216.2" transform="rotate(-90 290.3 216.2)">GND</text>
<text x="352.5" y="216.2" transform="rotate(-90 352.5 216.2)">+3V3_HUB</text>
</g>
</svg>
